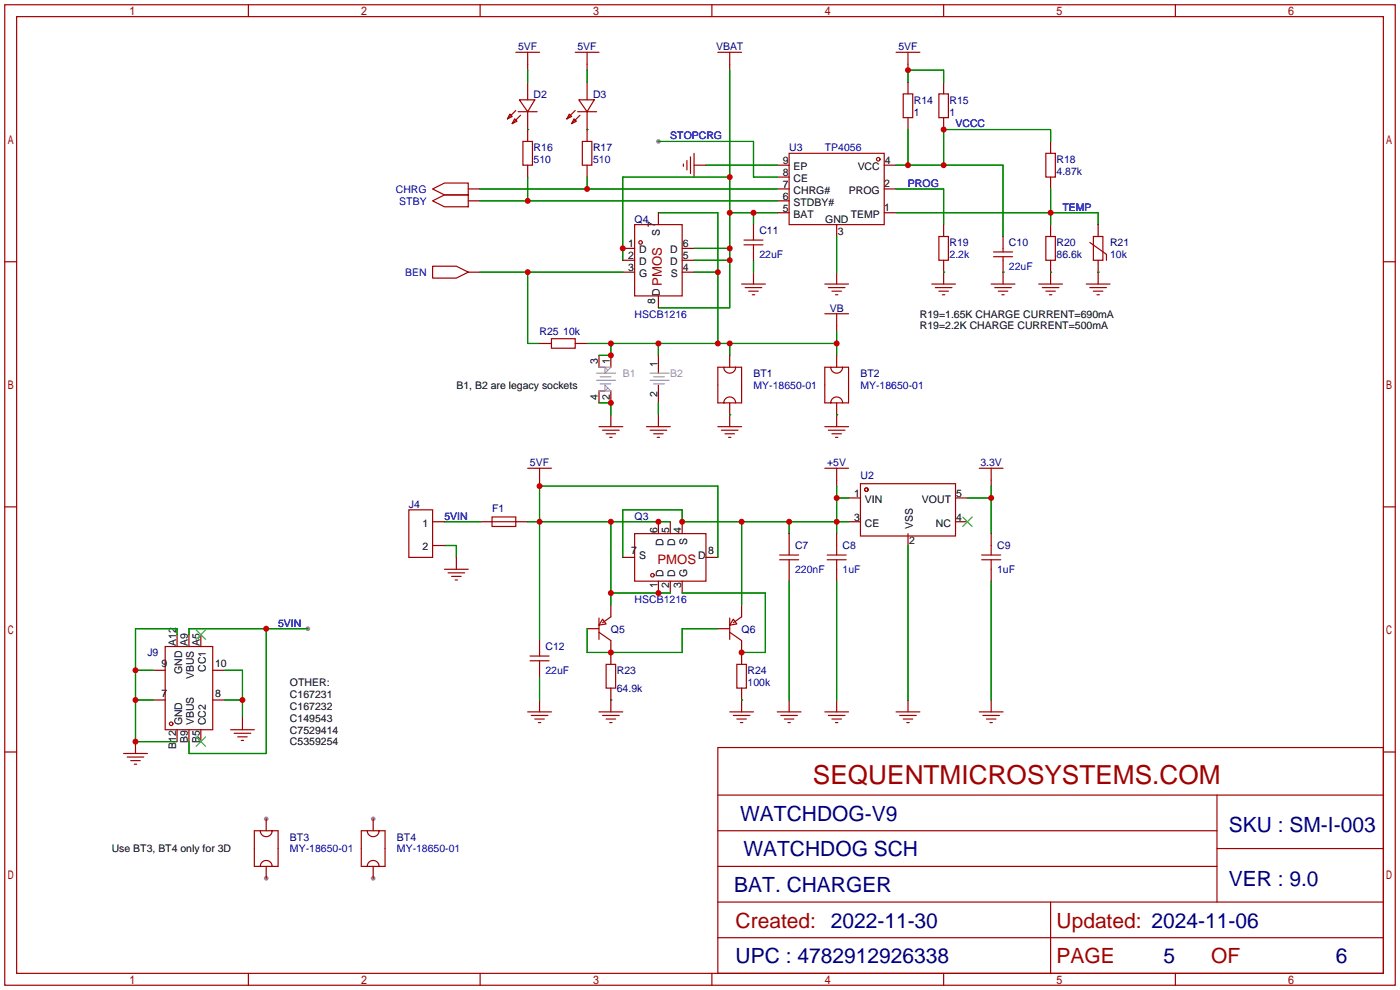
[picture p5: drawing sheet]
<svg xmlns="http://www.w3.org/2000/svg" width="299mm" height="212mm" viewBox="0 0 299 212" stroke-linecap="round" stroke-linejoin="round" font-family="sans-serif">
<g fill="#999">
<circle cx="79.8" cy="175" r=".51"/>
<circle cx="79.8" cy="187.7" r=".51"/>
<circle cx="56.9" cy="175" r=".51"/>
<circle cx="56.9" cy="187.7" r=".51"/>
<circle cx="65.8" cy="134.4" r=".51"/>
<circle cx="140.7" cy="30.2" r=".51"/>
</g>
<g fill="none" stroke="#a10000" stroke-width=".25">
<path d="M1 1h297.2v209.6h-297.2zM3.6 3.6h292.1v204.4h-292.1zM53.1 1v2.6M102.6 1v2.6M110.2 11.2h5.1M112.8 11.2v2.5M122.9 11.2h5.1M125.5 11.2v2.5M152.1 1v2.6M153.4 11.2h5.1M156 11.2v2.5M191.5 11.2h5.1"/>
<path d="M194.1 11.2v2.5M201.7 1v2.6M251.2 1v2.6M109 24.4l.5 .5-1 .5zM110 25.4l.5 .5-1 .5zM110.2 23.6l-1.7 1.8M110.7 23.9h4.1M111 21.3h3.3l-1.5 2.6zM111.3 24.6l-1.8 1.8M111.8 30.2h2v5.1h-2zM121.7 24.4l.5 .5-1 .5zM122.7 25.4l.5 .5-1 .5z"/>
<path d="M122.9 23.6l-1.7 1.8M123.4 23.9h4.1M123.7 21.3h3.3l-1.5 2.6zM124 24.6l-1.8 1.8M124.5 30.2h2v5.1h-2zM146 35.1v.5M146.8 34.3v2M147.6 33.5v3.6M148.3 32.8v5M168.7 32.8h20.3v15.2h-20.3zM193 20.1h2.1v5h-2.1zM200.7 20.1h2v5h-2z"/>
<path d="M223.5 32.8h2.1v5h-2.1zM1 55.9h2.6M92.5 56.9h5l2.6 1.3-2.6 1.2h-5zM92.5 40.4l2.5-1.3h5.1v2.6h-5.1zM92.5 42.9l2.5-1.2h5.1v2.5h-5.1zM135.6 48h10.2v15.2h-10.2zM159 52.3h4.1M159 51.3h4.1M161 50.5v.8M161 52.3v.8M200.7 50.5h2v5.1h-2zM212.3 54.9h4.1"/>
<path d="M212.3 53.8h4.1M214.4 53.1v.7M214.4 54.9v.7M223.5 50.5h2.1v5.1h-2.1zM232.9 51.8l3.6 2.6v1.2M233.7 50.5h2v5.1h-2zM295.7 55.9h2.5M117.9 72.4h5v2h-5zM154.7 78.5h2.5a1.27 1.27 0 0 1-1.2 1.3 1.27 1.27 0 0 1-1.3-1.3zM154.7 78.5h-1.3v7.6h1.3M157.2 78.5h1.3v7.6h-1.3M158.5 60.7h5.1"/>
<path d="M159.3 61.5h3.5M160 62.2h2.1M160.8 63h.5M176.3 60.7h5.1M176.3 67.1h5.1M177 61.5h3.6M177.5 78.5h2.6a1.27 1.27 0 0 1-1.3 1.3 1.27 1.27 0 0 1-1.3-1.3zM177.5 78.5h-1.2v7.6h1.2M177.8 62.2h2M178.6 63h.5M178.8 67.1v2.5M180.1 78.5h1.3v7.6h-1.3"/>
<path d="M199.1 60.7h5.1M199.9 61.5h3.6M200.7 62.2h2M201.4 63h.5M211.8 60.7h5.1M212.6 61.5h3.6M213.4 62.2h2M214.1 63h.5M222 60.7h5.1M222.8 61.5h3.5M223.5 62.2h2.1M224.3 63h.5"/>
<path d="M232.2 60.7h5M232.9 61.5h3.6M233.7 62.2h2M234.4 63h.5M128 91.2h5.1M128.8 91.9h3.5M129.5 92.7h2.1M130.3 93.5h.5M138.2 91.2h5.1M138.9 91.9h3.6M139.7 92.7h2M140.5 93.5h.5"/>
<path d="M153.4 91.2h5.1M154.2 91.9h3.5M154.9 92.7h2.1M155 85.3a1.27 1.27 0 0 1 1.4-.4 1.27 1.27 0 0 1 .8 1.2h-2.5zM155.7 93.5h.5M176.3 91.2h5.1M177 91.9h3.6M177.8 92.7h2M177.9 85.3a1.27 1.27 0 0 1 1.4-.4 1.27 1.27 0 0 1 .8 1.2h-2.6zM178.6 93.5h.5M1 108.3h2.6M87.4 109h5.1v10.1h-5.1z"/>
<path d="M105.2 110.5h5v2h-5zM105.2 111.5h5M112.8 100.1h5.1M115.3 100.1v2.5M135.6 114h15.3v10.2h-15.3zM166.6 119.6h4.1M166.6 118.6h4.1M176.3 100.1h5.1M176.8 119.6h4M176.8 118.6h4M178.8 100.1v2.5M178.8 116.6v2"/>
<path d="M178.8 119.6v2.1M183.9 103.4h20.3v11.2h-20.3zM209.3 100.1h5.1M209.8 119.6h4.1M209.8 118.6h4.1M211.8 100.1v2.5M211.8 116.6v2M211.8 119.6v2.1M295.7 108.3h2.5M35.3 138.2h10.2v17.8h-10.2zM95 121.7h5.1M95.8 122.4h3.5"/>
<path d="M96.5 123.2h2.1M97.3 124h.5M115.3 139.4v.8M128 132.1v4.6M128 135.1l2.6 1.8M128.8 132.3l.7 1.1-1.5 .2zM130.6 131.8l-1.8 1.3M156 132.1v4.6M156 135.1l2.5 1.8M156.7 132.3l.8 1.1-1.5 .2zM158.5 131.8l-1.8 1.3M49.3 156h5.1"/>
<path d="M50 156.7h3.6M50.8 157.5h2M51.6 158.2h.5M112.8 152.1h5.1M113.3 141.2h4M113.3 140.2h4M113.5 152.9h3.6M114.3 153.7h2M115.1 154.4h.5M115.3 141.2v.8M128 152.1h5.1M128.8 152.9h3.5"/>
<path d="M129.5 142h2.1v5.1h-2.1zM129.5 153.7h2.1M130.3 154.4h.5M153.4 159.8h142.3v48.2h-142.3zM156 152.1h5M156.7 152.9h3.6M157.5 142h2v5.1h-2zM157.5 153.7h2M158.2 154.4h.5M166.1 152.1h5.1M166.9 152.9h3.5M167.6 153.7h2.1"/>
<path d="M168.4 154.4h.5M176.3 152.1h5.1M177 152.9h3.6M177.8 153.7h2M178.6 154.4h.5M191.5 152.1h5.1M192.3 152.9h3.5M193 153.7h2.1M193.8 154.4h.5M209.3 152.1h5.1M210.1 152.9h3.5M210.8 153.7h2.1"/>
<path d="M211.6 154.4h.5M1 160.7h2.6M26.4 161h5.1M27.2 161.8h3.5M27.9 162.6h2.1M28.7 163.3h.5M55.6 177.5h2.6a1.27 1.27 0 0 1-1.3 1.3 1.27 1.27 0 0 1-1.3-1.3zM55.6 177.5h-1.2v7.7h1.2M58.2 177.5h1.2v7.7h-1.2M78.5 177.5h2.5a1.27 1.27 0 0 1-1.2 1.3 1.27 1.27 0 0 1-1.3-1.3zM78.5 177.5h-1.3v7.7h1.3M81 177.5h1.3v7.7h-1.3"/>
<path d="M153.4 169.9h142.3M153.4 177.5h106.7M260.1 169.9v22.9M295.7 160.7h2.5M56 184.3a1.27 1.27 0 0 1 1.4-.3 1.27 1.27 0 0 1 .8 1.2h-2.6zM78.8 184.3a1.27 1.27 0 0 1 1.4-.3 1.27 1.27 0 0 1 .8 1.2h-2.5zM153.4 185.2h106.7M153.4 192.8h142.3M224.5 192.8v15.2M260.1 181.4h35.6M53.1 208v2.6M102.6 208v2.6"/>
<path d="M152.1 208v2.6M153.4 200.4h142.3M201.7 208v2.6M251.2 208v2.6"/>
<circle cx="187.7" cy="34" r=".38"/>
<circle cx="136.9" cy="51.8" r=".38"/>
<circle cx="185.2" cy="104.6" r=".38"/>
<circle cx="139.4" cy="122.9" r=".38"/>
<circle cx="36.6" cy="154.7" r=".38"/>
</g>
<g fill="none" stroke="#870000" stroke-width=".25">
<path d="M112.8 13.7v1.3M112.8 17.5v3.8M125.5 13.7v1.3M125.5 17.5v3.8M156 13.7v1.3M194.1 13.7v1.3M194.1 17.5v2.6M201.7 17.5v2.6M112.8 23.9v6.3M112.8 35.3v2.5M125.5 23.9v6.3M125.5 35.3v2.5"/>
<path d="M148.3 35.3h2.6M166.1 35.3h2.6M166.1 37.8h2.6M189 35.3h2.5M194.1 25.1v2.6M201.7 25.1v2.6M224.5 30.2v2.6M224.5 37.8v2.6M100.1 40.4h2.5M100.1 42.9h2.5M100.1 58.2h2.5M133.1 58.2h2.5"/>
<path d="M133.1 53.1h2.5M133.1 55.6h2.5M140.7 45.5v2.5M145.8 58.2h2.5M145.8 53.1h2.5M145.8 55.6h2.5M161 48v2.5M161 53.1v2.5M161 58.2v2.5M166.1 45.5h2.6M166.1 40.4h2.6M166.1 42.9h2.6"/>
<path d="M178.8 48v2.5M178.8 58.2v2.5M189 45.5h2.5M189 40.4h2.5M201.7 48v2.5M201.7 55.6v5.1M214.4 50.5v2.6M214.4 55.6v5.1M224.5 48v2.5M224.5 55.6v5.1M234.7 48v2.5M234.7 55.6v5.1"/>
<path d="M115.3 73.4h2.6M122.9 73.4h2.6M128 75.9v2.6M130.6 75.9v2.6M140.7 63.2v2.6M140.7 75.9v3.9M156 75.9v2.6M178.8 69.6v1.3M178.8 75.9v2.6M128 83.6v2.5M130.6 83.6v2.5M130.6 88.6v2.6"/>
<path d="M140.7 82.3v3.8M140.7 88.6v2.6M156 86.1v5.1M178.8 86.1v5.1M92.5 111.5h2.5M92.5 116.6h2.5M97.5 119.1v2.6M102.6 111.5h2.6M110.2 111.5h2.6M115.3 102.6v1.3M133.1 119.1h2.5M140.7 111.5v2.5"/>
<path d="M143.3 111.5v2.5M145.8 111.5v2.5M150.9 119.1h2.5M168.7 114v4.6M168.7 119.6v4.6M178.8 102.6v1.3M178.8 114v2.6M181.4 106.4h2.5M181.4 111.5h2.5M194.1 114v2.6M204.2 106.4h2.6M204.2 111.5h2.6"/>
<path d="M211.8 102.6v1.3M211.8 114v2.6M37.8 135.6v2.6M40.4 135.6v2.6M42.9 135.6v2.6M115.3 136.9v2.5M125.5 134.4h2.5M130.6 129.3v2.5M130.6 136.9v5.1M140.7 124.2v2.5M143.3 124.2v2.5M145.8 124.2v2.5"/>
<path d="M153.4 134.4h2.6M158.5 129.3v2.5M158.5 136.9v5.1M178.8 121.7v2.5M211.8 121.7v2.5M29 158.5v2.5M32.8 149.6h2.5M32.8 143.3h2.5M37.8 156v2.5M40.4 156v2.5M42.9 156v2.5M45.5 149.6h2.5"/>
<path d="M45.5 143.3h2.5M51.8 153.4v2.6M115.3 142v2.5M115.3 149.6v2.5M130.6 147.1v5M158.5 147.1v5M168.7 149.6v2.5M178.8 149.6v2.5M194.1 149.6v2.5M211.8 149.6v2.5M56.9 175v2.5M79.8 175v2.5"/>
<path d="M56.9 185.2v2.5M79.8 185.2v2.5"/>
</g>
<path d="M205.7 110.5l2.1 2M207.8 110.5l-2.1 2M41.9 134.6l2 2.1M43.9 134.6l-2 2.1M41.9 157.5l2 2M43.9 157.5l-2 2" fill="none" stroke="#3c3" stroke-width=".25"/>
<g fill="none" stroke="#008700" stroke-width=".25">
<path d="M112.8 15v2.5M125.5 15v2.5M156 15v50.8h-15.3M194.1 17.5v-2.5h7.6v2.5M112.8 27.7h.1M112.8 37.8v5.1M125.5 27.7h.1M125.5 37.8v2.6M140.7 30.2h20.3v7.6h5.1M150.9 35.3h15.2M156 37.8h-22.9v17.8M191.5 35.3h22.9v15.2"/>
<path d="M194.1 27.7v7.6M224.5 30.2v-2.5h-22.8v7.6M102.6 40.4h63.5M102.6 42.9h63.5M102.6 58.2h30.5M112.8 58.2v15.2h2.5M140.7 45.5h12.7v27.9M148.3 58.2h5.1M148.3 53.1h7.7M148.3 55.6h7.7M156 45.5h10.1M161 45.5v2.5"/>
<path d="M161 55.6v2.6M178.8 50.5v7.7M191.5 40.4h10.2v7.6M191.5 45.5h43.2v2.5M201.7 58.2h.1M214.4 58.2h.1M224.5 58.2h.1M224.5 40.4v7.6M234.7 58.2h.1M125.5 73.4h53.3M130.6 73.4v2.5h-2.6M140.7 73.4v2.5"/>
<path d="M156 73.4v2.5M178.8 70.9v5M128 86.1h2.6v2.5M140.7 86.1v2.5M156 88.6h.1M178.8 88.6h.1M95 111.5h7.6M95 116.6h2.5v2.5M112.8 111.5h30.5M130.6 111.5v17.8M153.4 119.1v-15.2h-38.1v33M158.5 111.5v17.8"/>
<path d="M168.7 111.5v2.5M178.8 103.9v10.1M178.8 106.4h2.6M181.4 111.5h-35.6v-2.5h-12.7v10.1M194.1 116.6v33M206.8 106.4h5M211.8 103.9v10.1M37.8 135.6v-1.2h-8.8v24.1h8.8M56.9 134.4v26.6h-16.5v-2.5M65.8 134.4h-25.4v1.2M125.5 134.4v5h20.3v-5h7.6M130.6 126.7h12.7"/>
<path d="M145.8 126.7h17.8v12.7h-5.1M168.7 124.2v25.4M178.8 124.2v25.4M211.8 124.2v25.4M29 143.3h3.8M29 149.6h3.8M48 143.3h3.8v10.1M48 149.6h3.8M115.3 144.5v5.1M130.6 149.6h.1M158.5 149.6h.1"/>
</g>
<path d="M127.5 79.8h4.1M130.6 78.5h-2.6h1.3v1.3M138.9 79.8h4.1M127.5 81.3h4.1M128.3 82h2.3M128.3 80.5h2.3M129.3 82.3v1.3h-1.3h2.6M138.9 81.3h4.1M139.7 82h2.3M139.7 80.5h2.3" fill="none" stroke="#999" stroke-width=".25"/>
<path d="M129.3 78.5l.6 .6M130.6 78.5l-1.3 1.3M129.3 82.3l1.3 1.3M129.9 82.9l-.6 .7" fill="none" stroke="#999" stroke-width=".21"/>
<g fill="#c00">
<circle cx="211.8" cy="106.4" r=".63"/>
<circle cx="178.8" cy="106.4" r=".63"/>
<circle cx="178.8" cy="111.5" r=".63"/>
<circle cx="168.7" cy="111.5" r=".63"/>
<circle cx="158.5" cy="111.5" r=".63"/>
<circle cx="145.8" cy="111.5" r=".63"/>
<circle cx="125.5" cy="40.4" r=".63"/>
<circle cx="112.8" cy="42.9" r=".63"/>
<circle cx="194.1" cy="15" r=".63"/>
<circle cx="130.6" cy="86.1" r=".63"/>
<circle cx="130.6" cy="75.9" r=".63"/>
<circle cx="130.6" cy="73.4" r=".63"/>
<circle cx="140.7" cy="73.4" r=".63"/>
<circle cx="153.4" cy="73.4" r=".63"/>
<circle cx="156" cy="73.4" r=".63"/>
<circle cx="178.8" cy="73.4" r=".63"/>
<circle cx="153.4" cy="58.2" r=".63"/>
<circle cx="161" cy="45.5" r=".63"/>
<circle cx="156" cy="37.8" r=".63"/>
<circle cx="156" cy="45.5" r=".63"/>
<circle cx="133.1" cy="53.1" r=".63"/>
<circle cx="156" cy="53.1" r=".63"/>
<circle cx="156" cy="55.6" r=".63"/>
<circle cx="224.5" cy="45.5" r=".63"/>
<circle cx="130.6" cy="139.4" r=".63"/>
<circle cx="115.3" cy="111.5" r=".63"/>
<circle cx="115.3" cy="103.9" r=".63"/>
<circle cx="130.6" cy="111.5" r=".63"/>
<circle cx="130.6" cy="126.7" r=".63"/>
<circle cx="140.7" cy="111.5" r=".63"/>
<circle cx="140.7" cy="126.7" r=".63"/>
<circle cx="158.5" cy="139.4" r=".63"/>
<circle cx="112.8" cy="58.2" r=".63"/>
<circle cx="56.9" cy="134.4" r=".63"/>
<circle cx="51.8" cy="149.6" r=".63"/>
<circle cx="29" cy="143.3" r=".63"/>
<circle cx="29" cy="149.6" r=".63"/>
<circle cx="29" cy="158.5" r=".63"/>
<circle cx="201.7" cy="27.7" r=".63"/>
<circle cx="201.7" cy="35.3" r=".63"/>
<circle cx="194.1" cy="35.3" r=".63"/>
</g>
<text font-size="5.6" fill="#a00000" x="173.7" y="167.5">SEQUENTMICROSYSTEMS.COM</text>
<g font-size="4.5" fill="#000080">
<text x="158.2" y="175.4">WATCHDOG-V9</text>
<text x="262.6" y="177.9">SKU : SM-I-003</text>
<text x="158.9" y="183">WATCHDOG SCH</text>
<text x="156.9" y="190.6">BAT. CHARGER</text>
<text x="262.6" y="189.3">VER : 9.0</text>
<text x="157.2" y="205.9">UPC : 4782912926338</text>
<text x="248.7" y="205.9">5</text>
<text x="285.5" y="205.9">6</text>
</g>
<g font-size="4.5" fill="#a00000">
<text x="157.2" y="198.2">Created: 2022-11-30</text>
<text x="225.8" y="198.2">Updated: 2024-11-06</text>
<text x="225.8" y="205.9">PAGE</text>
<text x="258.8" y="205.9">OF</text>
</g>
<g font-size="2.8" fill="#a00000">
<text x="141.4" y="61.2" transform="rotate(-90 141.4 61.2)">PMOS</text>
<text x="140.5" y="120.5">PMOS</text>
</g>
<g font-size="2.2" fill="#000080">
<text x="110.7" y="10.7">5VF</text>
<text x="123.4" y="10.7">5VF</text>
<text x="153" y="10.7">VBAT</text>
<text x="192" y="10.7">5VF</text>
<text x="114" y="20.9">D2</text>
<text x="126.7" y="20.9">D3</text>
<text x="195.3" y="22.2">R14</text>
<text x="202.9" y="22.2">R15</text>
<text x="195.3" y="24.7">1</text>
<text x="202.9" y="24.7">1</text>
<text x="114" y="32.3">R16</text>
<text x="126.7" y="32.3">R17</text>
<text x="168.7" y="32.3">U3</text>
<text x="225.8" y="34.9">R18</text>
<text x="225.8" y="37.4">4.87k</text>
<text x="135.6" y="47.6">Q4</text>
<text x="162.3" y="50.1">C11</text>
<text x="202.9" y="52.6">R19</text>
<text x="215.6" y="52.6">C10</text>
<text x="225.8" y="52.6">R20</text>
<text x="237.2" y="52.6">R21</text>
<text x="225.8" y="55.2">86.6k</text>
<text x="237.2" y="55.2">10k</text>
<text x="115.3" y="71.7">R25</text>
<text x="177.3" y="66.6">VB</text>
<text x="161" y="80.6">BT1</text>
<text x="183.9" y="80.6">BT2</text>
<text x="113.3" y="99.6">5VF</text>
<text x="176.8" y="99.6">+5V</text>
<text x="209.5" y="99.6">3.3V</text>
<text x="183.9" y="102.4">U2</text>
<text x="87.4" y="108.5">J4</text>
<text x="105.2" y="109.5">F1</text>
<text x="135.6" y="111.1">Q3</text>
<text x="169.9" y="117.4">C7</text>
<text x="180.1" y="117.4">C8</text>
<text x="213.1" y="117.4">C9</text>
<text x="130.6" y="135.2">Q5</text>
<text x="158.5" y="135.2">Q6</text>
<text x="31.5" y="140.3">J9</text>
<text x="116.6" y="139">C12</text>
<text x="131.8" y="144.1">R23</text>
<text x="131.8" y="147.9">64.9k</text>
<text x="159.8" y="144.1">R24</text>
<text x="62" y="179.6">BT3</text>
<text x="84.8" y="179.6">BT4</text>
</g>
<g font-size="2.2" fill="#00f">
<text x="143.3" y="29.8">STOPCRG</text>
<text x="204.2" y="27.2">VCCC</text>
<text x="114" y="34.9">510</text>
<text x="126.7" y="34.9">510</text>
<text x="176.3" y="32.3">TP4056</text>
<text x="84.6" y="41.2">CHRG</text>
<text x="194.1" y="39.9">PROG</text>
<text x="85.3" y="43.7">STBY</text>
<text x="227.1" y="45">TEMP</text>
<text x="86.6" y="59">BEN</text>
<text x="162.3" y="55.2">22uF</text>
<text x="202.9" y="55.2">2.2k</text>
<text x="215.6" y="57.7">22uF</text>
<text x="120.4" y="71.7">10k</text>
<text x="135.6" y="67.9">HSCB1216</text>
<text x="161" y="83.1">MY-18650-01</text>
<text x="183.9" y="83.1">MY-18650-01</text>
<text x="95" y="111.1">5VIN</text>
<text x="169.9" y="122.5">220nF</text>
<text x="180.1" y="122.5">1uF</text>
<text x="213.1" y="122.5">1uF</text>
<text x="135.6" y="128.8">HSCB1216</text>
<text x="59.4" y="133.9">5VIN</text>
<text x="116.6" y="144.1">22uF</text>
<text x="159.8" y="146.6">100k</text>
<text x="62" y="182.2">MY-18650-01</text>
<text x="84.8" y="182.2">MY-18650-01</text>
</g>
<g font-size="2.2">
<text x="167.3" y="35.1">9</text>
<text x="189.1" y="35.1">4</text>
<text x="167.3" y="40.2">7</text>
<text x="167.3" y="37.6">8</text>
<text x="169.6" y="41.4">CHRG#</text>
<text x="169.6" y="38.9">CE</text>
<text x="169.6" y="36.4">EP</text>
<text x="181.4" y="41.4">PROG</text>
<text x="183.3" y="36.4">VCC</text>
<text x="189" y="39.9">2</text>
<text x="167.3" y="45.3">5</text>
<text x="167.3" y="42.7">6</text>
<text x="169.6" y="46.5">BAT</text>
<text x="169.6" y="44">STDBY#</text>
<text x="176.4" y="47.6">GND</text>
<text x="181.8" y="46.5">TEMP</text>
<text x="189" y="45">1</text>
<text x="134.3" y="52.9">1</text>
<text x="140" y="48.5" transform="rotate(-90 140 48.5)">7</text>
<text x="141" y="50.5" transform="rotate(-90 141 50.5)">S</text>
<text x="145.9" y="52.9">6</text>
<text x="179" y="50.2">3</text>
<text x="134.3" y="55.4">2</text>
<text x="134.3" y="58">3</text>
<text x="136.6" y="54.1">D</text>
<text x="136.6" y="56.7">D</text>
<text x="136.6" y="59.2">G</text>
<text x="143.2" y="56.7">D</text>
<text x="143.2" y="54.1">D</text>
<text x="143.4" y="59.2">S</text>
<text x="145.9" y="58">4</text>
<text x="145.9" y="55.4">5</text>
<text x="140" y="65" transform="rotate(-90 140 65)">8</text>
<text x="141" y="63.2" transform="rotate(-90 141 63.2)">D</text>
<text x="196.6" y="67.9">R19=1.65K CHARGE CURRENT=690mA</text>
<text x="196.6" y="70.4">R19=2.2K CHARGE CURRENT=500mA</text>
<text x="127.8" y="77.9" transform="rotate(-90 127.8 77.9)">3</text>
<text x="130.3" y="77.9" transform="rotate(-90 130.3 77.9)">1</text>
<text x="97.5" y="83.1">B1, B2 are legacy sockets</text>
<text x="140.5" y="78.5" transform="rotate(-90 140.5 78.5)">1</text>
<text x="127.8" y="85.4" transform="rotate(-90 127.8 85.4)">4</text>
<text x="130.3" y="85.4" transform="rotate(-90 130.3 85.4)">2</text>
<text x="140.5" y="84.8" transform="rotate(-90 140.5 84.8)">2</text>
<text x="182.5" y="106.2">1</text>
<text x="184.8" y="107.5">VIN</text>
<text x="197.1" y="107.5">VOUT</text>
<text x="204.3" y="106.2">5</text>
<text x="90.3" y="112.6">1</text>
<text x="140.5" y="113.9" transform="rotate(-90 140.5 113.9)">6</text>
<text x="143" y="113.9" transform="rotate(-90 143 113.9)">5</text>
<text x="145.6" y="113.9" transform="rotate(-90 145.6 113.9)">4</text>
<text x="182.5" y="111.3">3</text>
<text x="184.8" y="112.6">CE</text>
<text x="195.1" y="113.1" transform="rotate(-90 195.1 113.1)">VSS</text>
<text x="200" y="112.6">NC</text>
<text x="204.3" y="111.3">4</text>
<text x="90.3" y="117.6">2</text>
<text x="134.9" y="118.4">7</text>
<text x="136.6" y="119.4">S</text>
<text x="141.8" y="116.6" transform="rotate(-90 141.8 116.6)">D</text>
<text x="144.3" y="116.6" transform="rotate(-90 144.3 116.6)">D</text>
<text x="146.9" y="116.5" transform="rotate(-90 146.9 116.5)">S</text>
<text x="149.2" y="119.4">D</text>
<text x="151.4" y="118.4">8</text>
<text x="194.3" y="116.3">2</text>
<text x="140.5" y="125.6" transform="rotate(-90 140.5 125.6)">1</text>
<text x="141.8" y="123.3" transform="rotate(-90 141.8 123.3)">D</text>
<text x="143" y="125.6" transform="rotate(-90 143 125.6)">2</text>
<text x="144.3" y="123.3" transform="rotate(-90 144.3 123.3)">D</text>
<text x="145.6" y="125.6" transform="rotate(-90 145.6 125.6)">3</text>
<text x="146.9" y="123.3" transform="rotate(-90 146.9 123.3)">G</text>
<text x="34.5" y="142.6">9</text>
<text x="37.6" y="138" transform="rotate(-90 37.6 138)">A12</text>
<text x="40.2" y="138" transform="rotate(-90 40.2 138)">A9</text>
<text x="42.7" y="138" transform="rotate(-90 42.7 138)">A5</text>
<text x="44" y="143.6" transform="rotate(-90 44 143.6)">CC1</text>
<text x="46" y="142.6">10</text>
<text x="34.5" y="148.9">7</text>
<text x="38.9" y="144.1" transform="rotate(-90 38.9 144.1)">GND</text>
<text x="41.4" y="145.2" transform="rotate(-90 41.4 145.2)">VBUS</text>
<text x="46" y="148.9">8</text>
<text x="62" y="146.6">OTHER:</text>
<text x="62" y="149.2">C167231</text>
<text x="38.9" y="155" transform="rotate(-90 38.9 155)">GND</text>
<text x="41.4" y="155" transform="rotate(-90 41.4 155)">VBUS</text>
<text x="44" y="155" transform="rotate(-90 44 155)">CC2</text>
<text x="62" y="151.7">C167232</text>
<text x="62" y="154.2">C149543</text>
<text x="37.6" y="160.1" transform="rotate(-90 37.6 160.1)">B12</text>
<text x="40.2" y="158.8" transform="rotate(-90 40.2 158.8)">B9</text>
<text x="42.7" y="158.8" transform="rotate(-90 42.7 158.8)">B5</text>
<text x="62" y="156.8">C7529414</text>
<text x="62" y="159.3">C5359254</text>
<text x="23.9" y="182.2">Use BT3, BT4 only for 3D</text>
</g>
<g font-size="2.2" fill="#999">
<text x="133.1" y="80.6">B1</text>
<text x="143.3" y="80.6">B2</text>
</g>
</svg>
